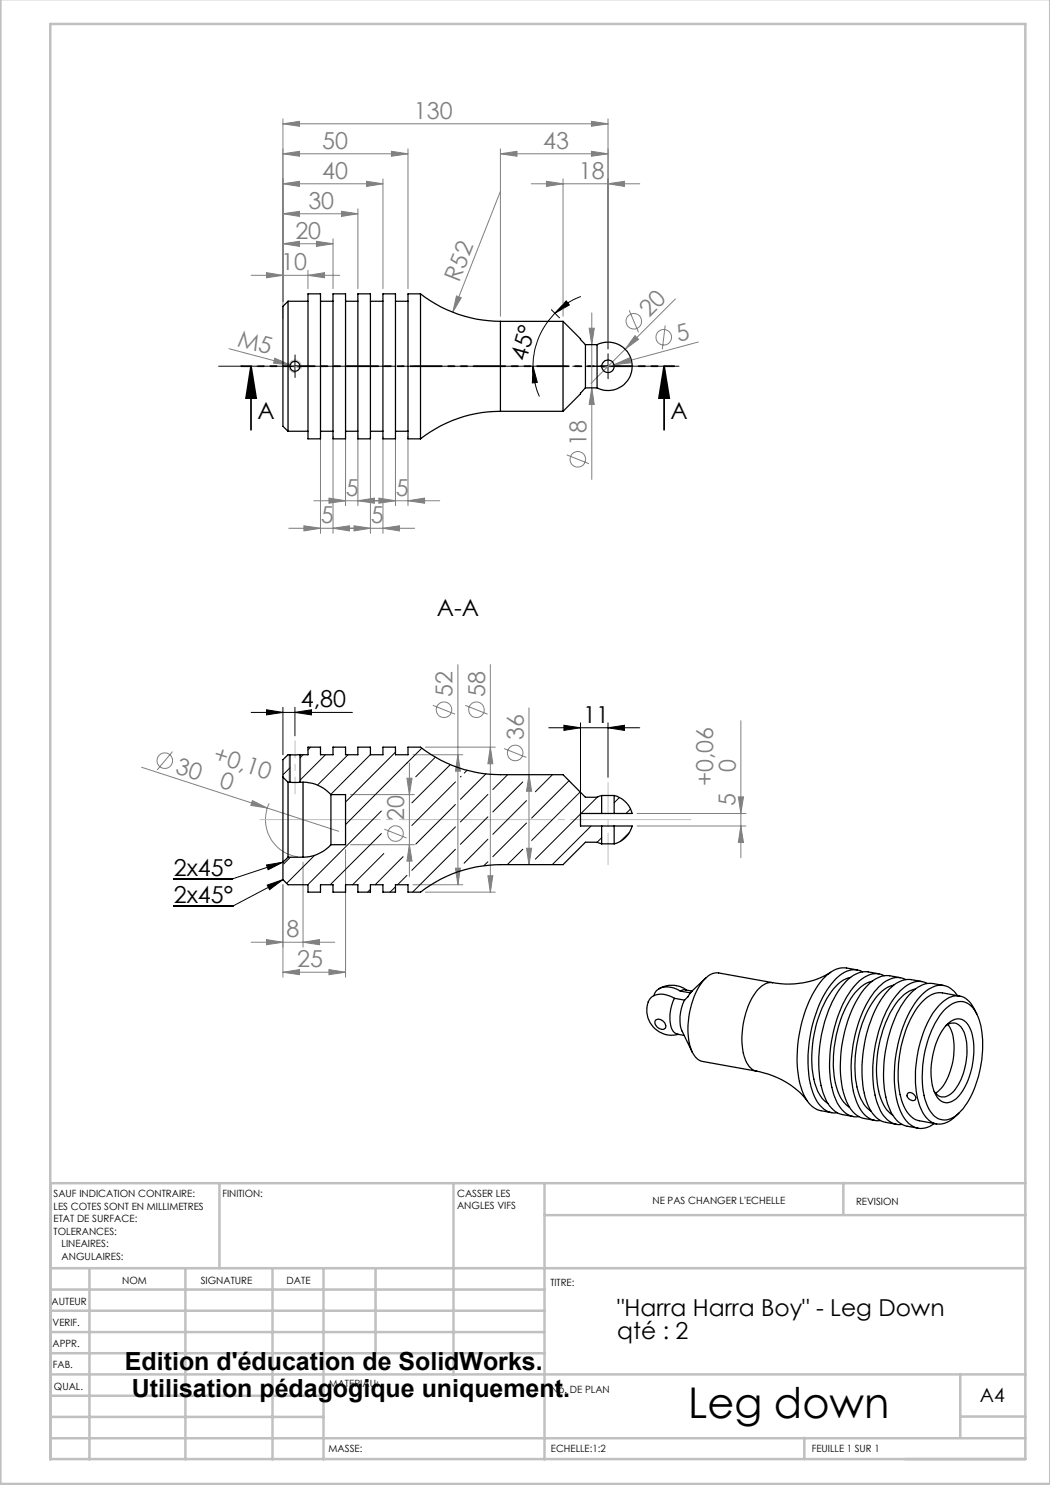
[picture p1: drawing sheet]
<svg xmlns="http://www.w3.org/2000/svg" width="210mm" height="297mm" viewBox="0 0 210 297" stroke-linecap="round" stroke-linejoin="round" font-family="sans-serif">
<g fill="none" stroke="#808080" stroke-width=".2">
<path d="M56.6 36.8l3.3-.5v1zM56.6 30.8l3.3-.5v1zM56.6 36.8h20M56.6 30.8h25M56.6 24.8l3.3-.5v1zM56.6 23.8v39.9M56.6 24.8h65M73.3 36.3l3.3 .5-3.3 .5zM76.6 35.8v21.9M78.3 30.3l3.3 .5-3.3 .5zM81.6 29.8v27.9M100.1 30.8l3.3-.5v1z"/>
<path d="M100.1 30.8h21.5M100.1 29.8v33.4M100.1 38.3l-9.5 24.1M106.3 36.8h21.7M109.3 36.3l3.3 .5-3.3 .5zM112.6 35.8v27.4M118.3 30.3l3.3 .5-3.3 .5zM118.3 24.3l3.3 .5-3.3 .5zM121.6 36.8l3.3-.5v1zM121.6 23.8v46M50.2 55.1h17.7M53.3 54.5l3.3 .6-3.3 .5z"/>
<path d="M56.6 42.8l3.3-.5v1zM56.6 42.8h15M56.6 48.8l3.3-.5v1zM56.6 48.8h10M61.6 55.1l3.3-.6v1.1zM61.6 54v3.7M63.3 48.3l3.3 .5-3.3 .5zM66.6 47.8v9.9M68.3 42.3l3.3 .5-3.3 .5zM71.6 41.8v15.9M91.3 59.2l1 .3-1.7 2.9zM135.1 59.8l-16.9 16.9"/>
<path d="M45.8 69.7l12.2 3.3M55 71.6l3 1.4-3.3-.4zM58 73l2 .5M117.8 65.6h1.1l-.5 3.3zM118.4 77.6l.5 3.3h-1.1zM118.4 62.6v33.3M122.8 73l3.1-1.4 .2 1zM122.8 73l-2.4 .6M125.8 62.1l1.9 4.4M127 67.1l.7 .8-2.7 1.9zM133 65.1l-.5 4.7M139.7 68.4l-16.9 4.6"/>
<path d="M64.1 87.3v19.4M65.8 99.6l3.3 .6-3.3 .4zM66.6 87.3v19.4M69.1 87.3v13.8M71.6 87.3v13.8M74.1 87.3v19.4M75.8 99.6l3.3 .6-3.3 .4zM76.6 87.3v19.4M79.1 87.3v13.8M81.6 87.3v13.8M113.3 91l4.5 1.7M57.7 105.7h25.2"/>
<path d="M60.8 105.2l3.3 .5-3.3 .5zM62.8 100.2h25.1M66.6 105.7l3.3-.5v1zM70.8 105.2l3.3 .5-3.3 .5zM71.6 100.2l3.3-.6v1zM76.6 105.7l3.3-.5v1zM81.6 100.2l3.3-.6v1zM91.6 132.9v44M98.1 132.9v45.5M28.3 153.5l25.1 8.1M34.5 150.3l-3.1 3.7M70.1 158.9h12.8"/>
<path d="M81.4 155.6h1l-.5 3.3zM81.9 152.6v22.7M82.6 151h10M85.1 149.4h14M86.6 141.1l4.4 1.7M91.6 151l.5 3.2h-1zM93.1 141.1l4.4 1.7M98.1 149.4l.5 3.3h-1zM100.8 149.7l4.5 1.8M105.8 154.9l.5 3.4h-1zM105.8 141.6v31.3M147.7 159.4h1l-.5 3.3z"/>
<path d="M148.2 144.1v27.5M50.5 160.1l2.9 1.5-3.2-.5zM53.4 161.6l14.3 4.7M53.8 160.7a7.5 7.5 0 0 0 5.8 10.7M56.6 176.9v18.5M60.6 172.4v17M69.1 169.9v25.5M70.1 168.9h12.8M76.9 165.8l4.4 1.8M81.9 168.9l.5 3.3h-1zM82.6 176.9h10M85.1 178.4h14"/>
<path d="M91.1 173.6h1l-.5 3.3zM97.6 175.2h1l-.5 3.2zM105.3 169.6h1l-.5 3.3zM127.4 162.7h21.8M127.4 165.2h21.8M148.2 165.2l.5 3.3h-1zM50.2 188.5h16.8M53.3 187.9l3.3 .6-3.3 .4zM56.6 194.4l3.3-.5v1zM56.6 194.4h12.5M60.6 188.5l3.3-.6v1zM65.8 193.9l3.3 .5-3.3 .5z"/>
<circle cx="126.8" cy="64.2" r="1.57"/>
<circle cx="132.8" cy="67.5" r="1.56"/>
<circle cx="115.6" cy="91.9" r="1.55"/>
<circle cx="32.9" cy="152.1" r="1.56"/>
<circle cx="88.8" cy="142" r="1.56"/>
<circle cx="95.3" cy="142" r="1.56"/>
<circle cx="103" cy="150.6" r="1.55"/>
<circle cx="79.1" cy="166.7" r="1.56"/>
</g>
<g fill="none" stroke="#000" stroke-width=".2">
<path d="M116.2 59.3a14 14 0 0 0-5.2 3.3M57.7 73.3h2.6M59 72v2.5M106.6 73.3l.9 3.2-1 .1zM106.6 73.3a14 14 0 0 0 1.3 6M110.3 61.9l1.6 1.7M111 62.6a15 15 0 0 0-4.4 10.7M113.2 60.2l.7 .8-2.9 1.6zM120.3 73.3h2.5M121.6 72v2.5M50.2 142.5h20.3M53.3 142l3.3 .5-3.3 .5z"/>
<path d="M56.6 141.5v9.5M59 142.5l3.3-.5v1zM59 141.5v5.7M109.7 145.6h18.3M112.8 145.1l3.3 .5-3.3 .5zM116.1 144.6v19.6M121.6 145.6l3.3-.5v1zM121.6 144.6v10.9M53.3 173l3.3-.6-3 1.6zM53.4 177l3.2-1.1-2.7 2zM56.6 175.9l-10 5.3h-11.9M56.6 172.4l-10 3.4h-11.9"/>
</g>
<path d="M50.2 73.3l1 6.3h-2zM50.2 73.3v12.7M132.8 73.3l1 6.3h-2zM132.8 73.3v12.7" fill="none" stroke="#000" stroke-width=".35"/>
<path d="M60.1 73.8a1.26 1.26 0 0 0-.7-1.7 1.26 1.26 0 0 0-1.6 .8 1.26 1.26 0 0 0 1 1.6M57.8 151v5.5M60.1 151v5.4" fill="none" stroke="#c0c0c0" stroke-width=".2"/>
<path d="M59 72v-1M59 74.5v1M120.4 73.2h-1.3M121.6 72v-1.3M121.6 74.5v1.2M122.9 73.2h1.2" fill="none" stroke="#000" stroke-width=".2" stroke-dasharray="30.5 1.3 1.3 1.3"/>
<path d="M57.8 73.2h-14.1" fill="none" stroke="#000" stroke-width=".2" stroke-dasharray="30.5 1.3 1.3 1.3" stroke-dashoffset="25.4"/>
<path d="M60.3 73.2h75.5" fill="none" stroke="#000" stroke-width=".2" stroke-dasharray="30.5 1.3 1.3 1.3" stroke-dashoffset="11.8"/>
<path d="M134.8 73.2h-86.6" fill="none" stroke="#000" stroke-width=".35" stroke-dasharray="6.3 1.3 1.3 1.3 1.3 1.3" stroke-dashoffset="4.3"/>
<path d="M52 163.9h86.2" fill="none" stroke="#c0c0c0" stroke-width=".2" stroke-dasharray="30.5 1.3 1.3 1.3" stroke-dashoffset="6.4"/>
<path d="M121.6 156.5v16.4" fill="none" stroke="#c0c0c0" stroke-width=".2" stroke-dasharray="30.5 1.3 1.3 1.3" stroke-dashoffset="24.1"/>
<path d="M59 148.2v10.6" fill="none" stroke="#c0c0c0" stroke-width=".2" stroke-dasharray="30.5 1.3 1.3 1.3" stroke-dashoffset="27.1"/>
<g fill="none" stroke="#c0c0c0" stroke-width=".5">
<path d="M.1 -.1v296.9h209.9v-296.9M10.1 4.8h195v287h-195zM43.9 236.6v17M90.7 236.6v38.3M108.9 236.6v55.3M168.7 236.6v6.3M205.1 236.6h-195v55.3M10.1 253.6h195M10.1 257.9h98.8M17.9 253.6v38.3M37.1 253.6v38.3M54.5 253.6v38.3"/>
<path d="M64.7 253.6v38.3M75.1 253.6v17M108.9 243h96.2M10.1 270.6h98.8M10.1 266.4h98.8M10.1 262.1h98.8M10.1 279.1h54.6M10.1 274.9h195M192.1 274.8v12.7M10.1 287.7h195M10.1 283.4h54.6M160.9 287.5v4.3"/>
<path d="M192.1 283.3h13"/>
</g>
<g fill="#000">
<path d="M113.2 60.2l.7 .8-2.9 1.6zM106.6 73.3l.9 3.2-1 .1z"/>
<path d="M132.8 73.3l1 6.3h-2zM50.2 73.3l1 6.3h-2z"/>
<path d="M53.3 142l3.3 .5-3.3 .5zM59 142.5l3.3-.5v1z"/>
<path d="M112.8 145.1l3.3 .5-3.3 .5zM121.6 145.6l3.3-.5v1z"/>
<path d="M53.4 177l3.2-1.1-2.7 2zM53.3 173l3.3-.6-3 1.6z"/>
</g>
<g fill="#808080">
<path d="M50.5 160.1l2.9 1.5-3.2-.5z"/>
<path d="M55 71.6l3 1.4-3.3-.4z"/>
<path d="M122.8 73l3.1-1.4 .2 1z"/>
<path d="M127 67.1l.7 .8-2.7 1.9z"/>
<path d="M91.3 59.2l1 .3-1.7 2.9z"/>
<path d="M65.8 193.9l3.3 .5-3.3 .5zM56.6 194.4l3.3-.5v1z"/>
<path d="M68.3 42.3l3.3 .5-3.3 .5zM56.6 42.8l3.3-.5v1zM73.3 36.3l3.3 .5-3.3 .5zM56.6 36.8l3.3-.5v1zM78.3 30.3l3.3 .5-3.3 .5zM56.6 30.8l3.3-.5v1zM118.3 30.3l3.3 .5-3.3 .5zM100.1 30.8l3.3-.5v1zM121.6 36.8l3.3-.5v1zM109.3 36.3l3.3 .5-3.3 .5z"/>
<path d="M56.6 24.8l3.3-.5v1zM118.3 24.3l3.3 .5-3.3 .5zM53.3 54.5l3.3 .6-3.3 .5zM61.6 55.1l3.3-.6v1.1zM56.6 48.8l3.3-.5v1zM63.3 48.3l3.3 .5-3.3 .5zM60.8 105.2l3.3 .5-3.3 .5zM66.6 105.7l3.3-.5v1zM65.8 99.6l3.3 .6-3.3 .4zM71.6 100.2l3.3-.6v1zM70.8 105.2l3.3 .5-3.3 .5zM76.6 105.7l3.3-.5v1zM75.8 99.6l3.3 .6-3.3 .4zM81.6 100.2l3.3-.6v1z"/>
<path d="M60.6 188.5l3.3-.6v1zM53.3 187.9l3.3 .6-3.3 .4z"/>
<path d="M105.3 169.6h1l-.5 3.3zM105.8 154.9l.5 3.4h-1z"/>
<path d="M81.4 155.6h1l-.5 3.3zM81.9 168.9l.5 3.3h-1z"/>
<path d="M98.1 149.4l.5 3.3h-1zM97.6 175.2h1l-.5 3.2zM91.6 151l.5 3.2h-1zM91.1 173.6h1l-.5 3.3zM147.7 159.4h1l-.5 3.3zM148.2 165.2l.5 3.3h-1z"/>
<path d="M117.8 65.6h1.1l-.5 3.3zM118.4 77.6l.5 3.3h-1.1z"/>
</g>
<g fill="none" stroke="#000" stroke-width=".25">
<path d="M61.6 58.8h2.5v29h-2.5zM66.6 58.8h2.5v29h-2.5zM71.6 58.8h2.5v29h-2.5zM76.6 58.8h2.5v29h-2.5zM84.1 58.8a26 26 0 0 0 16 5.5M84.1 58.8v29M84.1 58.8h-2.5v29h2.5M57.6 60.3v26M57.6 60.3l-1 1v24l1 1M57.6 60.3h4M64.1 60.3h2.5M69.1 60.3h2.5"/>
<path d="M74.1 60.3h2.5M79.1 60.3h2.5M100.1 64.3v18M100.1 64.3h12.5M112.6 64.3l4.5 4.6M112.6 64.3v18M117.1 68.9v8.7M117.1 77.6l-1 1.2-3.5 3.5M117.1 77.6h2.3M117.1 68.9h2.3M119.4 68.9a4.8 4.8 0 0 1 7 4.4 4.8 4.8 0 0 1-7 4.3M119.4 68.9v8.7"/>
<path d="M57.6 86.3h4M64.1 86.3h2.5M69.1 86.3h2.5M74.1 86.3h2.5M79.1 86.3h2.5M100.1 82.3a26 26 0 0 0-16 5.5M100.1 82.3h12.5M56.6 155.4v17M56.6 155.4l1 1.1M57.6 156.5v14.9M57.6 156.5h.4M58 156.5h2"/>
<path d="M58 151h2M58 151v5.5M58 151h-.4l-1 .9v3.5M60 151h1.6v-1.6h2.5v1.6h2.5v-1.6h2.5v1.6h2.5v-1.6h2.5v1.6h2.5v-1.6h2.5v1.6h2.5v-1.6h2.5a26 26 0 0 0 16 5.5h12.5l4.5 4.6h2.3l.9-.4M60 156.5h.6M60 151v5.5M60.6 156.5v14.9M60.6 156.5a7.5 7.5 0 0 1 5.6 2.4M66.2 158.9v10M66.2 158.9h2.9v10h-2.9M120.3 159.1h2.5M120.3 159.1v3.6"/>
<path d="M122.8 159.1a5 5 0 0 1 3.6 3.6h-3.6M122.8 159.1v3.6M57.6 171.4h3M57.6 171.4l-1 1M66.2 168.9a7.7 7.7 0 0 1-5.6 2.5M120.3 168.8l-.9-.4h-2.3l-4.5 4.5h-12.5a26 26 0 0 0-16 5.5h-2.5v-1.5h-2.5v1.5h-2.5v-1.5h-2.5v1.5h-2.5v-1.5h-2.5v1.5h-2.5v-1.5h-2.5v1.5h-2.5v-1.5h-4l-1-1v-3.5M120.3 168.8h2.5M120.3 165.2h2.5M120.3 162.7h2.5M120.3 162.7h-4.2v2.5h4.2M120.3 165.2v3.6M122.8 165.2h3.6a5 5 0 0 1-3.6 3.6"/>
<path d="M122.8 165.2v3.6M131.8 197.8a5 5 0 0 1 5.5 .2M134.9 199.7a4.3 4.3 0 0 0-4.5-.3 4.6 4.6 0 0 0 .6 6.4 4.9 4.9 0 0 0 4.7 1.1M134.9 199.7a7.4 7.4 0 0 0-.3 6.5l.8 .6 1.4 .3M134.9 199.7l2 .3M136.1 198.2a3.8 3.8 0 0 0-5 .2l-.3 .7M136.1 198.2l.7-.3 1.6 .3M136.1 198.2l2 .4 .1-.1M141.1 195.6l-2.8 2.7-1.4 1.7M154.5 196.5l-10.8-1.9a3.5 3.5 0 0 0-3.2 1.6 16 16 0 0 0-2.1 14 3.2 3.2 0 0 0 2.1 2.1l10.8 1.9M154.5 196.5a4.2 4.2 0 0 0-3.8 2.6 16.2 16.2 0 0 0-1.5 13.1 3.2 3.2 0 0 0 2.1 2M166.1 194.4a15.8 15.8 0 0 1-11.6 2.1"/>
<path d="M170.1 195.5a7.5 7.5 0 0 0-4.6 4.1 23.9 23.9 0 0 0-2.4 17.5 6.4 6.4 0 0 0 2.5 3.6M171.5 194l-2.2-.4a5 5 0 0 0-4.3 1.8 22.7 22.7 0 0 0-5.3 12.6 19.4 19.4 0 0 0 1.6 12 4.5 4.5 0 0 0 2.9 2.1l2.1 .4M172.5 194.4a4.2 4.2 0 0 0-4.9 1 19.2 19.2 0 0 0-5.1 9.4 25.7 25.7 0 0 0-.1 13.2 5.9 5.9 0 0 0 4 4.6h1.1M174.4 196.2a7.5 7.5 0 0 0-4.6 4.1 24.1 24.1 0 0 0-2.4 17.6 6.4 6.4 0 0 0 2.5 3.6M175.8 194.8l-2.2-.4a5.8 5.8 0 0 0-5.2 2.8 26.3 26.3 0 0 0-4.6 16.8 12.6 12.6 0 0 0 2.5 7.6l.7 .6 .7 .5 2.9 .6M176.8 195.2a4 4 0 0 0-4.5 .6 17.1 17.1 0 0 0-5.2 8.9 24.5 24.5 0 0 0-.1 14.8 5.1 5.1 0 0 0 4.2 3.9l.6-.1M178.8 197a7.5 7.5 0 0 0-4.7 4.1 24.1 24.1 0 0 0-2.4 17.5 6.2 6.2 0 0 0 2.5 3.6M180.1 195.5l-2.2-.3a5.9 5.9 0 0 0-5.2 2.8 26.4 26.4 0 0 0-3.8 21.2 5.7 5.7 0 0 0 3.9 4.5l2.2 .4M181.2 195.9a4.1 4.1 0 0 0-5 1.1 19.3 19.3 0 0 0-5.2 10.3 24.3 24.3 0 0 0 .3 12.9 5.1 5.1 0 0 0 4.2 4l.6-.1M183.1 197.8a7.3 7.3 0 0 0-4.7 4.1 23.7 23.7 0 0 0-2.3 17.5 6.4 6.4 0 0 0 2.4 3.6M184.4 196.3l-2.1-.4a5.8 5.8 0 0 0-5.2 2.9 26.4 26.4 0 0 0-4.2 19.8 7.4 7.4 0 0 0 3.5 5.7l2.9 .6M185.5 196.7a4.1 4.1 0 0 0-5 1.1 20.4 20.4 0 0 0-5.4 11.1 22 22 0 0 0 1 13.3 4.3 4.3 0 0 0 4.3 2.7"/>
<path d="M188.7 197.1l-2.1-.4a5.9 5.9 0 0 0-5.2 2.8 26.1 26.1 0 0 0-4.7 15.1 15.3 15.3 0 0 0 2.2 8.9l.7 .8 1.1 .7 2.9 .6M191.5 199.1a4 4 0 0 0-6.2-.9 19.1 19.1 0 0 0-5.7 10.6 22.9 22.9 0 0 0 .6 13.6 4.5 4.5 0 0 0 4.8 3.2l.9-.3 1-.6M191.9 199.2l-3.4-.6a5 5 0 0 0-4.6 2.4 23.7 23.7 0 0 0-3.5 19.2 5.1 5.1 0 0 0 3.5 4l3.4 .6M131.1 204a1.38 1.38 0 0 1 1.5 .2 1.38 1.38 0 0 1 .5 1.4 1.34 1.34 0 0 1-1.6-.1 1.34 1.34 0 0 1-.4-1.5zM136.9 200a7.7 7.7 0 0 0-.5 6.2l2.1 4.3M151.3 214.2a16.3 16.3 0 0 1 10.2 6M181.6 218.6a1.09 1.09 0 0 1 1.1 .3 1.09 1.09 0 0 1 .3 1.1 1.11 1.11 0 0 1-1.5-1.2zM189.2 201.7a3.7 3.7 0 0 1 4.4-1 7.9 7.9 0 0 1 2.8 5.8 22.4 22.4 0 0 1-3.8 15.3 4.7 4.7 0 0 1-4.4 2.1 5 5 0 0 1-3-3.5 21.3 21.3 0 0 1 3.6-18.3zM189.2 205.1a2.15 2.15 0 0 1 3.4 1 12.9 12.9 0 0 1-.9 10.7 3.9 3.9 0 0 1-3.4 2.6l-.6-.2-.9-.9M189.2 205.1a2.71 2.71 0 0 1 3.7-.9 7.2 7.2 0 0 1 1.9 5.8 14.4 14.4 0 0 1-3.6 9.7 2.49 2.49 0 0 1-4.2-1.1 15 15 0 0 1 1.6-12.7zM189.6 204.9a9.1 9.1 0 0 1 1.1 6.8 10.7 10.7 0 0 1-3.4 6.8l-.2 .1M195.4 202.8a5.6 5.6 0 0 0-3-3.5 4.4 4.4 0 0 0-4.7 1.9 21.4 21.4 0 0 0-4.5 12.2 15.7 15.7 0 0 0 1.6 9.6 3.5 3.5 0 0 0 5.5 1l1.5-1.4"/>
<circle cx="59" cy="73.3" r="1"/>
<circle cx="121.6" cy="73.3" r="1.25"/>
</g>
<g fill="none" stroke="#000" stroke-width=".2">
<path d="M58 153.6l-1.4 1.4M60.6 151l-.6 .5M62.1 149.4l-.5 .6M65.1 151l-5.1 5M66.6 149.4h.1M69.6 151l-6.1 6M74.1 150.9l-8 8M76.3 157.7l-7.2 7.2M79.1 150.4l-10 10M84.3 149.6l-8 8.1M87.1 151.4l-4 4M90.1 152.9l-7.7 7.7"/>
<path d="M91.1 156.4l-8.7 8.7M92.2 155.3l-.1 .1M93.4 154.1l-.5 .5M97.2 154.8l-5.1 5.1M97.6 158.9l-5.5 5.5M101.5 154.9l-2.9 3M104.6 156.4l-6 6M110.5 154.9l-3.4 3.5M113.8 156.1l-7.5 7.5M116 158.4l-9.7 9.7M119.5 159.4l-3.3 3.3M123.9 159.5l-1.1 1"/>
<path d="M58.1 171.4l-1.4 1.4M62.9 171.1l-5.6 5.6M69.1 178.4h-.1M74.1 177.9l-.6 .5M76.3 162.2l-14.7 14.7M76.3 166.7l-10.3 10.2M76.8 170.7l-6.3 6.2M79.1 177.4l-1.1 1M80.6 171.3l-5.6 5.6M81.4 175.1l-1.9 1.8M91.1 160.9l-8 7.9M91.1 169.9l-8.6 8.5"/>
<path d="M91.1 165.4l-8.7 8.7M97.6 163.4l-5.5 5.5M97.6 167.8l-4.8 4.8M97.6 172.4l-.8 .7M104.6 169.9l-3.1 3M105.3 160.1l-6.7 6.8M105.3 164.6l-6.7 6.7M116.1 162.8l-9 9M118.2 165.2l-7.7 7.7M120.3 167.5l-.8 .9M125.9 166.5l-1.8 1.7M126.1 161.8l-.9 .9"/>
</g>
<text font-size="8.5" x="137.7" y="283.5">Leg down</text>
<g font-size="5">
<text x="25" y="273.9">Edition d'éducation de SolidWorks.</text>
<text x="26.4" y="279.4">Utilisation pédagogique uniquement.</text>
</g>
<g font-size="4.7" fill="#808080">
<text x="82.8" y="23.7">130</text>
<text x="64.4" y="29.7">50</text>
<text x="108.6" y="29.7">43</text>
<text x="64.4" y="35.7">40</text>
<text x="115.8" y="35.7">18</text>
<text x="61.7" y="41.7">30</text>
<text x="59.1" y="47.7">20</text>
<text x="56.2" y="54">10</text>
<text x="91.8" y="56.5" transform="rotate(-68 91.8 56.5)">R52</text>
<text x="129.8" y="63.6" transform="rotate(-45 129.8 63.6)">20</text>
<text x="47.3" y="69.2" transform="rotate(15 47.3 69.2)">M5</text>
<text x="135.7" y="68.4" transform="rotate(-15 135.7 68.4)">5</text>
<text x="117.3" y="89.3" transform="rotate(-90 117.3 89.3)">18</text>
<text x="69.2" y="99.1">5</text>
<text x="79.2" y="99.1">5</text>
<text x="64.1" y="104.6">5</text>
<text x="74.2" y="104.6">5</text>
<text x="90.5" y="139.4" transform="rotate(-90 90.5 139.4)">52</text>
<text x="97" y="139.4" transform="rotate(-90 97 139.4)">58</text>
<text x="104.8" y="148" transform="rotate(-90 104.8 148)">36</text>
<text x="34.9" y="154.5" transform="rotate(18 34.9 154.5)">30</text>
<text x="42.4" y="152.3" transform="rotate(18 42.4 152.3)">+0,10</text>
<text x="147.2" y="154.5" transform="rotate(-90 147.2 154.5)">0</text>
<text x="43.7" y="157.5" transform="rotate(18 43.7 157.5)">0</text>
<text x="142.7" y="157.3" transform="rotate(-90 142.7 157.3)">+0,06</text>
<text x="147.1" y="161.2" transform="rotate(-90 147.1 161.2)">5</text>
<text x="80.8" y="164.1" transform="rotate(-90 80.8 164.1)">20</text>
<text x="57.3" y="187.4">8</text>
<text x="59.4" y="193.4">25</text>
</g>
<g font-size="4.7">
<text x="105.2" y="72.4" transform="rotate(-75 105.2 72.4)">45°</text>
<text x="51.5" y="83.8">A</text>
<text x="134.1" y="83.8">A</text>
<text x="87.4" y="123.3">A-A</text>
<text x="60.2" y="141.4">4,80</text>
<text x="116.6" y="144.5">11</text>
<text x="34.8" y="175.2">2x45°</text>
<text x="34.8" y="180.6">2x45°</text>
<text x="123.5" y="263.2">&quot;Harra Harra Boy&quot; - Leg Down</text>
<text x="123.5" y="267.8">qté : 2</text>
</g>
<text font-size="3.9" x="196" y="280.4">A4</text>
<g font-size="2">
<text x="10.7" y="239.5">SAUF INDICATION CONTRAIRE:</text>
<text x="44.5" y="239.5">FINITION:</text>
<text x="91.4" y="239.4">CASSER LES</text>
<text x="10.7" y="242">LES COTES SONT EN MILLIMETRES</text>
<text x="10.7" y="244.5">ETAT DE SURFACE:</text>
<text x="91.4" y="241.9">ANGLES VIFS</text>
<text x="130.5" y="240.8">NE PAS CHANGER L'ECHELLE</text>
<text x="171.2" y="241">REVISION</text>
<text x="10.7" y="247">TOLERANCES:</text>
<text x="12.3" y="249.5">LINEAIRES:</text>
<text x="12.3" y="252">ANGULAIRES:</text>
<text x="24.4" y="256.9">NOM</text>
<text x="40.1" y="256.8">SIGNATURE</text>
<text x="57.3" y="256.8">DATE</text>
<text x="110.1" y="257.1">TITRE:</text>
<text x="10.3" y="260.9">AUTEUR</text>
<text x="10.5" y="269.3">APPR.</text>
<text x="10.5" y="265.2">VERIF.</text>
<text x="10.6" y="273.6">FAB.</text>
<text x="10.8" y="278">QUAL.</text>
<text x="65.8" y="277.4">MATERIAU:</text>
<text x="110.2" y="278.5">No. DE PLAN</text>
<text x="65.7" y="290.4">MASSE:</text>
<text x="110.2" y="290.5">ECHELLE:1:2</text>
<text x="162.4" y="290.4">FEUILLE 1 SUR 1</text>
</g>
</svg>
